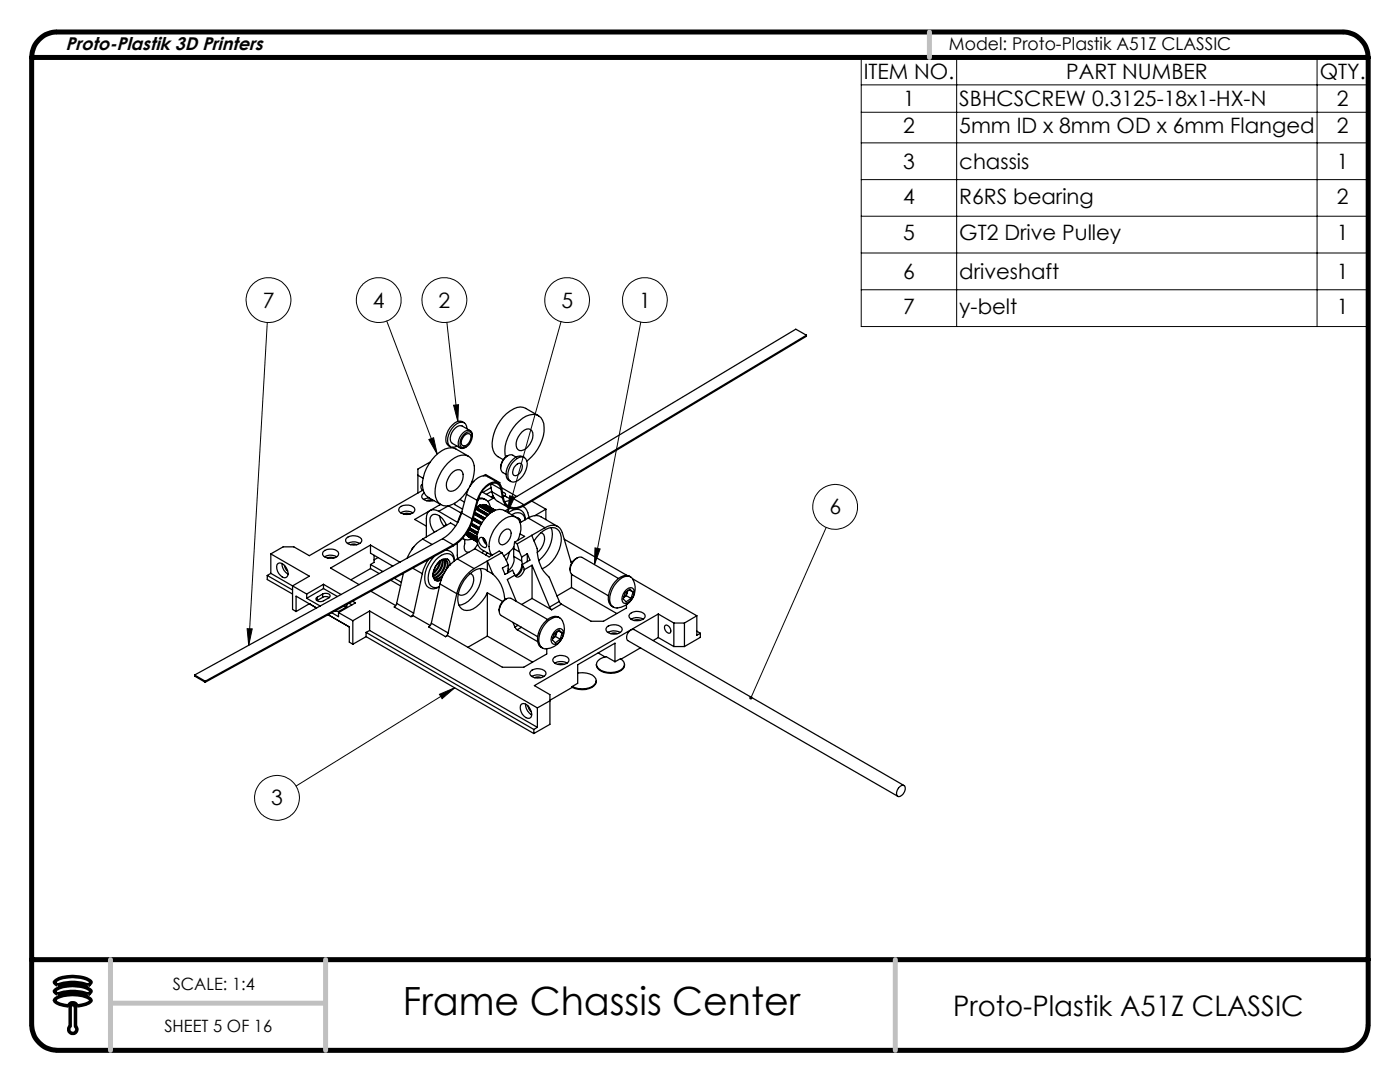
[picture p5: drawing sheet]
<svg xmlns="http://www.w3.org/2000/svg" width="279mm" height="216mm" viewBox="0 0 279 216" stroke-linecap="round" stroke-linejoin="round" font-family="sans-serif">
<g fill="none" stroke="#000" stroke-width=".2">
<path d="M171.9 11.5h101.1v53.7h-101.1zM171.9 16.9h101.1M190.9 11.5v53.7M262.9 11.5v53.7M171.9 22.4h101.1M171.9 28.5h101.1M171.9 35.8h101.1M171.9 43.1h101.1M171.9 50.5h101.1M171.9 57.8h101.1M53.3 64.3l-3.7 64.5M77.2 64.1l10 26.5"/>
<path d="M89.2 64.3l2.2 19.8M112 64.2l-10.7 38M127.9 64.3l-9.3 48.4M85.6 87.7l.9-.4 .7 3.3zM90.5 80.9l1-.1-.1 3.3zM101.7 98.9l1 .3-1.4 3zM118.7 109.3l1.1 .2-1.2 3.2zM164.9 105.2l-15 34M49.3 125.4l1 .1-.7 3.3zM87.7 138.5l3.1-1.3-2.6 2.2zM90.8 137.2l-31.7 19.6"/>
<circle cx="53.6" cy="59.9" r="4.5"/>
<circle cx="75.6" cy="59.9" r="4.5"/>
<circle cx="88.7" cy="59.9" r="4.5"/>
<circle cx="113.2" cy="59.9" r="4.5"/>
<circle cx="128.7" cy="59.9" r="4.5"/>
<circle cx="166.7" cy="101.1" r="4.5"/>
<circle cx="55.3" cy="159.2" r="4.5"/>
</g>
<path d="M10.9 197.7a6 6 0 0 1 5.2-.9 3.2 3.2 0 0 1 2.1 1 .79 .79 0 0 1-1.3 .4 10.7 10.7 0 0 0-5.5 .1l-.5-.4zM10.9 195.9a6 6 0 0 1 5.2-.9 3.2 3.2 0 0 1 2.1 1 .79 .79 0 0 1-1.3 .4 10.7 10.7 0 0 0-5.5 .1l-.5-.4zM11 199.4a7.1 7.1 0 0 1 7 0l.2 .2a1.36 1.36 0 0 1-1.1 .8l-1.7 .3a.9 .9 0 0 0-.9-.6 .9 .9 0 0 0-.8 .6 4.3 4.3 0 0 1-2.7-.9l-.1-.2zM14 204.8a.81 .81 0 0 0 0 1.2 .81 .81 0 0 0 1.1 0 .81 .81 0 0 0 0-1.2M14 201a.53 .53 0 0 1 .5-.6 .53 .53 0 0 1 .6 .6" fill="none" stroke="#000" stroke-width=".7" stroke-linecap="butt"/>
<path d="M11.4 6.4a5.1 5.1 0 0 0-5.1 5.1M267.9 6.4a5.1 5.1 0 0 1 5.1 5.1M6.3 204.5a5.2 5.2 0 0 0 5.1 5.1M273 204.5a5.2 5.2 0 0 1-5.1 5.1" fill="none" stroke="#000" stroke-width="1" stroke-linecap="butt"/>
<path d="M14 201v3.8M15.1 201v3.8" fill="none" stroke="#000" stroke-width=".7"/>
<path d="M11.4 6.4h256.5M6.3 191.5h266.7M6.3 204.5v-193h266.7v193M11.4 209.6h256.5" fill="none" stroke="#000" stroke-width="1"/>
<path d="M185.5 6.4v5.1M22 191.5v18.1M65 191.5v18.1M178.7 191.5v18.1M22 200.2h43" fill="none" stroke="#c0c0c0" stroke-width="1"/>
<path d="M85.6 87.7l.9-.4 .7 3.3zM49.3 125.4l1 .1-.7 3.3zM101.7 98.9l1 .3-1.4 3zM90.5 80.9l1-.1-.1 3.3zM118.7 109.3l1.1 .2-1.2 3.2zM149.6 139l-.1 .1 .1 .4 .3-.3-.2 .4a.34 .34 0 0 0 .5-.4 .34 .34 0 0 0-.6-.2zM87.7 138.5l3.1-1.3-2.6 2.2z" fill="#000"/>
<g fill="none" stroke="#000" stroke-width=".25">
<path d="M160.9 66.9v.2l-56.3 33.8a3.1 3.1 0 0 1-3.4 .2l-.4-.5-.5-1.3M160.9 66.9l-56.3 33.8M160.9 66.9l-2.1-1.2-56.4 33.8M83.4 94.8l1 .6M84.3 96.7h-.1a.89 .89 0 0 0 .1 1.2M84.4 97.8l-22.7 13.1-3.1-1.8h-2.1l-2.5 1.4M84.7 98.4a.71 .71 0 0 0-.5 .7 .71 .71 0 0 0 .5 .7 2.3 2.3 0 0 0 1.9 .1M85.2 99.9l.6-.1 .6 .1M85.7 99.3l-1.1 .4M85.9 92.2l-2.5 1.4v4.8M89.3 92.5a4 4 0 0 1 4-1.6 3.1 3.1 0 0 1 1.3 3.7 8.4 8.4 0 0 1-4.9 6.3 2.25 2.25 0 0 1-2.9-2.5 8.7 8.7 0 0 1 2.5-5.9zM90.4 94.2a1.14 1.14 0 0 1 1.4-.4 1.14 1.14 0 0 1 .6 1.3 3.3 3.3 0 0 1-2.4 2.9 .99 .99 0 0 1-.9-1.1 3.8 3.8 0 0 1 1.3-2.7z"/>
<path d="M91.8 99.7l.9 .5M92.6 86.7a.91 .91 0 0 1 1.6 0 2.48 2.48 0 0 1-1.7 2.7 .85 .85 0 0 1-.7-1.2l.2-.6zM92.6 87a.84 .84 0 0 1 1.3-.3 1.83 1.83 0 0 1-1.3 2.3l-.3-.1a1.13 1.13 0 0 1 0-1.5zM92.6 84.3a1.61 1.61 0 0 0-2.3 .5 4 4 0 0 0-1.3 3.5l.3 .4 .6 .4M93.1 98.6l2.1 1.2M93.1 98.6l-1 3.7M93.2 85.5a1.19 1.19 0 0 0-.7-1.2 1.19 1.19 0 0 0-1.3 .3 4 4 0 0 0-1.8 3.9 1.06 1.06 0 0 0 1.8 .5M93.5 97.5l-.4 1.1M93.5 91.1l-2.5-1.5a3.2 3.2 0 0 0-3.5 .8 8.2 8.2 0 0 0-3.1 7.3 2.29 2.29 0 0 0 1 1.5l2.6 1.5M93.8 85.9l-1.5-.9a1.79 1.79 0 0 0-2.1 1.3 1.75 1.75 0 0 0 .1 2.2l1.6 .9M94.3 87.1v-.2a.85 .85 0 0 0-.4-1 .85 .85 0 0 0-1 .1 2.76 2.76 0 0 0-1.3 3.2 .93 .93 0 0 0 1.4 0M94.5 96l-.4 .3"/>
<path d="M95.2 99.8a5 5 0 0 1 3.5-3.6 1.38 1.38 0 0 1 1.5 1.3l.2 1.7a2.29 2.29 0 0 0 3.4 1.9l.8-.4M95.2 99.8l-1 3.7M95.4 99.6a1.79 1.79 0 0 1 2.5 1.6M95.5 99.4a1.8 1.8 0 0 1 1.5 .3M96.4 94.9l.5-.2 2.8 1.6M97.9 96.6l.2 1.5M98 97.3l-1.6 .9 2 1.2M98 96.5l2 1.1M98.1 98.1a2.54 2.54 0 0 0 1.2 1.9l2.2 1.3M98.1 98.1l2.2 1.2M98.1 98l-1 .6M98.3 99l-.2 .2"/>
<path d="M98.3 99v.3M98.4 98.9l-.1 .1M98.5 99.4l-1.1 .6M98.5 99.4l.2 .1M98.6 99.3l-.1 .1M99.4 96.3l-2.1-1.2a2 2 0 0 0-2.5 .7l-1.1 1.3M99.7 96.3l-.1 .1M99.7 96.3v.3M100 97.6a1.42 1.42 0 0 0-1-1.2 1.42 1.42 0 0 0-1.5 .4 4.9 4.9 0 0 0-2.1 3 18.1 18.1 0 0 1-2 6.2 9 9 0 0 1-2.9 2.9l-49.5 27.2M100 97.6l.3 1.7M100.1 97.3l3 1.8M100.3 98.2a.55 .55 0 0 1 .6 .7l-.1 .1"/>
<path d="M100.4 98.9h.1M100.4 98.9l1.7 .8M100.9 91.2a8 8 0 0 1 4.8-8.4 2.22 2.22 0 0 1 2.9 2.4 8.6 8.6 0 0 1-3.4 6.8M101.4 90.9a2.69 2.69 0 0 0-1.5 2.5M102.4 99.5l-.7 .4-1 .2M102.4 99.5l2.2 1.2M102.7 91.9a1.5 1.5 0 0 1 2.2-.4 3.4 3.4 0 0 1-1 4 1.54 1.54 0 0 1-2.3 .3 3.3 3.3 0 0 1 1.1-3.9zM102.9 92.9l.4-.3 .6-.1a1.58 1.58 0 0 1-.7 2.4l-.7-.1a1.45 1.45 0 0 1 .4-1.9zM103 91.2a1.51 1.51 0 0 0-2.5 .5 1.86 1.86 0 0 0-.2 2.6l.7 .4M104.2 86.2a1.3 1.3 0 0 1 2-.2 3.2 3.2 0 0 1-2.2 3.9 1.11 1.11 0 0 1-1-1.5 4.1 4.1 0 0 1 1.2-2.2zM104.7 91.3l-.4-.2a2.1 2.1 0 0 0-2.4 1.1 3.2 3.2 0 0 0-.6 3.4l.6 .5M104.9 81.5l2.6 1.4"/>
<path d="M105 81.5a2.76 2.76 0 0 0-3.2 .5 8.4 8.4 0 0 0-3.6 7.2 2.91 2.91 0 0 0 2.2 2.5M106.1 100l2.8 1.6M53.3 114.8l5.1 2.9M53.3 114.8v.8l5.1 2.9M54 110.5l7.7 4.5-3.3 1.9M54 114.4l4.4 2.5M54 110.5v3.9M54 114.4l-.7 .4M55.5 112.4a1.64 1.64 0 0 1 1.9 1.5 .91 .91 0 0 1-.7 1.4 2.28 2.28 0 0 1-1.4-2.6zM56.3 112.4a2.29 2.29 0 0 0 1.2 2.1M56.8 112.8l.2 .7 .4 .4M58.4 116.9l2.8 1.6"/>
<path d="M58.4 116.9v4.7l.7 .4M61.2 118.5v.9M61.2 119.4l2.7 1.5M63.3 119.2v.6M63.3 119.8h.1M64.4 118.5l.3-.1a.97 .97 0 0 1 1.2 .5 2.18 2.18 0 0 1-1.6 1.1 .78 .78 0 0 1-1.2-.7l.2-.1M64.4 119.2a1.26 1.26 0 0 1 1.3 0M64.4 118.5l-1.1 .7M64.4 119.2l-1.1 .6M64.4 118.5v.7M64.5 110.1a2.32 2.32 0 0 1 3 0l.1 .4a1.64 1.64 0 0 1-2.2 .9 .91 .91 0 0 1-.9-1.3zM64.6 116.6l3.5 2"/>
<path d="M64.6 116.6l-3.4 1.9M64.6 117.4l-3.4 2M64.6 117.4l2.7 1.6M64.6 116.6v.8M64.7 111.1h.1a2.42 2.42 0 0 1 2.4 0M65.3 111.3l.7-.1 .6 .1M69.1 107.4a2.25 2.25 0 0 1 3 .1l.1 .3a1.85 1.85 0 0 1-2.7 .7l-.5-.5zM69.4 108.4a2.48 2.48 0 0 1 2.4 0M70 108.7l.6-.2 .6 .2M70.4 120l.5 .3-3.3 1.9M73.9 108.8l5.9 3.4M73.9 108.8l-7.9 4.5 5.7 3.4"/>
<path d="M73.9 112.6l2.5 1.5M73.9 108.8v1.6l4.5 2.6M73.9 112.6v.9M73.9 113.5l1.8 .9M73.9 113.5l-3.8 2.2M74 118l5 2.8M74.6 110.8v1.4l-.7 .4M75.4 111.3l-.8 .4M78 115.8l1.9 1.1M78.7 115.4l1.4 .8M79.7 101.3a2.32 2.32 0 0 1 3 .1 .78 .78 0 0 1-.6 1.1 2.15 2.15 0 0 1-2.5-.6zM79.9 102.3a2.3 2.3 0 0 1 2.5 0"/>
<path d="M80.5 114.4l-1.3 6M80.5 102.6l.7-.2 .6 .2M82.4 113.4l1.9 1.1M82.6 109.1l-.5 .6M84.3 114.5l-1.8 7.8M84.3 107.6a7.6 7.6 0 0 0-3.1 3.8M84.3 107.6l2 1.1M85.5 111.7l-.7 1.3-.5 1.5M85.6 102l-2.8 1.6 2.3 1.4M86.5 115.1a.99 .99 0 0 0 1.5 .7M86.7 111a6 6 0 0 0-1.8 5.3 1.75 1.75 0 0 0 2.8 .8 1.57 1.57 0 0 1-1.7-.2 1.57 1.57 0 0 1-.6-1.5 5.6 5.6 0 0 1 3.3-4.8 1.49 1.49 0 0 1 2 1.3M87.6 102l3.7 2.2 .8-2"/>
<path d="M87.6 102a1.52 1.52 0 0 0-1.8-.1 1.52 1.52 0 0 0-.7 1.6v3.6M87.6 102l1.9-1.1 2.5 1.5M87.7 112.1a3.1 3.1 0 0 1-1.2 2.1M87.7 103a4 4 0 0 0 1 2.1M87.8 116.5l3.4 2M87.8 116.5l-1.7 7.9M87.9 100.6l-2.1 1.3M87.9 111.9a3.5 3.5 0 0 1-1.4 2.5M88.1 115.6l-.7 .3-.6-.1M88.2 111.8a3.4 3.4 0 0 1-1.7 3.1M88.3 115l-.6 .5-.7 .2-.3-.1M88.3 107.5l2.2 1.2"/>
<path d="M88.3 107.5l-49.5 27.2M88.4 111.7a3.2 3.2 0 0 1-1.9 3.3M88.6 111.7a3.1 3.1 0 0 1-2.1 3.6M88.7 111.7a2.87 2.87 0 0 1-2.1 3.7M88.9 109.8a1.7 1.7 0 0 1 1.8 2.1M88.9 111.7a1.91 1.91 0 0 1-.2 2.5 2.58 2.58 0 0 1-2 1.4M89.1 104.7l-.5 .3M89.1 104.8l-.1-.2a2.68 2.68 0 0 0-2.6-1.9 2.07 2.07 0 0 0-.1 2.9l.4 .6M89.3 111.5l.2 .3M89.3 113.3l.1-1.2-.4-.3a1.96 1.96 0 0 0-2.1 1.3l-.4 .9v1.1M89.8 112.8a1.14 1.14 0 0 0-.7-1.3 1.14 1.14 0 0 0-1.4 .5 3.9 3.9 0 0 0-1.2 3.1M90.5 108.7l-49.5 27.2"/>
<path d="M90.7 100.4v.3l1.6 .9M90.9 105l-1-.6-5.6 3.2M91.2 118.5l-1.8 7.8M91.3 111.5a8.1 8.1 0 0 0-3.5 5M91.3 111.5l3.3 2M91.3 108.4v3.1M92.1 102.3a8.8 8.8 0 0 1-3.8 5.2M92.1 102.3l2.1 1.2M92.2 102.1l-.3 .2M92.5 107.5l-.2-.1a1.9 1.9 0 0 0 1.9 .1M92.7 107.7v.8a1.17 1.17 0 0 0 .8 1.7h.1M93 106.6h.1"/>
<path d="M93 106.6l.1 .2M93 106.5v.1M93 106.6l2.2 1.2M93.1 106.5l-.1 .1M93.1 106.5l2.1 1.2M93.1 106.8h.1M93.1 106.8l2.1 1.1M93.2 106.8l.3 .3M93.2 106.3l2 1.1M93.2 106.3l-.1 .2M93.3 106.1l1.9 1.1M93.3 106l1.9 1.1"/>
<path d="M93.5 107.1h.1M93.5 107v.1M93.5 107h.1M93.5 107l1.7 1M93.5 107.1l1.7 1M93.6 105.7l1.6 .9M93.6 105.6l1.7 1M93.7 105.4l1.6 1M93.7 105.3l1.7 .9M93.8 114.4a1.28 1.28 0 0 1 .6 1.9 3.2 3.2 0 0 1-2.2 2.5l-.7-.3M94 104.8l1.5 .9M94 104.7l1.5 .9"/>
<path d="M94.1 104.5l1.5 .9M94.1 104.4l1.6 .9M94.2 103.5a8.4 8.4 0 0 1-3.7 5.2M94.3 103.8l1.7 .9M94.4 103.6l1.6 1M94.4 103.4l1.7 1M94.5 103.3l1.7 1M94.6 113.5a8.1 8.1 0 0 0-3.4 5M94.7 102.6l1.9 1.2M94.7 102.5l1.9 1.1M94.7 102.3l2.1 1.1M94.8 102.2l2 1.2"/>
<path d="M94.9 101.6l2.3 1.3M94.9 101.5l2.4 1.4M95.1 101.2l2.4 1.5M95.3 108.5l-.6 1.1M95.5 101l-.2 .4M95.5 101l2.4 1.4M95.6 100.9l-.6 .3M95.6 100.9l-.1 .1M95.6 100.9h.1M95.6 100.9l2.4 1.4M95.6 107.5a.81 .81 0 0 1 .9-.2 .81 .81 0 0 1 .5 .8l.1 .3a.69 .69 0 0 1-.2 .9 1.48 1.48 0 0 1-1.3-1.8zM95.8 100.8l2.4 1.4z"/>
<path d="M95.8 100.8l-.2 .1M95.8 113.5a6.3 6.3 0 0 1-2.3 6.4l-.6 .5-1.3 .4M96.3 100.8l-.1 .2M96.3 100.8l2.1 1.2M96.3 100.7l-.5 .1M96.3 100.7v.1M96.4 107.3a1.74 1.74 0 0 0 .7 1.4M96.4 100.7h.2M96.4 100.7h-.1M96.4 100.7l2.2 1.3M96.5 109.9l-.3 .4M96.6 100.7h.1"/>
<path d="M96.6 100.7l2.1 1.2-1.7-1M96.6 107.5l.2 .5 .3 .4M96.6 100.7l.4 .1M97 100.9h-.1M97 100.8v.1M97 100.8l1.8 1zM97 100.8h.1M97.2 110.3l-.3 .4M97.3 113.9a2.49 2.49 0 0 0-3.5 .6 6.5 6.5 0 0 0-2.3 6 1.87 1.87 0 0 0 2.9 1 7.2 7.2 0 0 0 2.9-3.2M97.3 113.9l1.1 .6M97.3 118.3l3 1.7M97.3 111.9l-2.7 1.6"/>
<path d="M97.3 111.9v2M97.3 118.3v8.6M97.3 111.9l1.1 2.6M98.4 114.5a7.1 7.1 0 0 1 2.4 5.2M100.2 110.3l-2.9 1.6M100.2 110.3l1.2 2.4M100.2 110.3l-.6-.3-2 1.1-2.8-1.6-3.5 2M100.3 106.2a.97 .97 0 0 1 1.6-.2 2.34 2.34 0 0 1-1.6 2.7 .81 .81 0 0 1-.7-1.1l.3-1zM100.7 119.7l-.1 .1a2.41 2.41 0 0 0-1 2.1M101 119.5l-.3 .2M101.4 112.7l-1.1 .6 .5 1.3 1.5-.8 .5 1M101.4 102.3a1.98 1.98 0 0 1 3.3 .5l.1 .9"/>
<path d="M101.4 112.7l-.1 1.6M101.7 110.1l-.7 1.7M101.7 101.4l-.9 .6M102.1 102.7a1.58 1.58 0 0 1 1.7-.3 1.58 1.58 0 0 1 1 1.3M102.5 111a3 3 0 0 1-1.2 3M102.5 111l1.6 .9M102.5 109.5l1.2 .6M102.5 109.5v1.5M102.6 109.1a5.5 5.5 0 0 1-2.1 1.8M102.7 108.2l.5 .3M102.7 108.2l-.2 1.3M102.8 114.8l-1.6 .8 1.8 4.4"/>
<path d="M103 103.2l-2.4-1.4a3 3 0 0 0-3.4 1.2 6.1 6.1 0 0 0-1.7 5.9l.6 .7 2 1.2M103.2 103.3l.4 .2 .3 .7M103.2 108.5l.5 1.6M103.4 107.7a4.2 4.2 0 0 0 .1-4 1.83 1.83 0 0 0-2.6-.3 6.6 6.6 0 0 0-3.2 6.3l.2 .6 .3 .5M103.4 103.4l.4 .4 .1 .4M103.7 110.1l.4 1.1M103.8 106.5l.9 .5-2 1.2M104.1 111.9a2.99 2.99 0 0 1-1.2 3M104.1 111.2v.7M104.2 113.1a1.82 1.82 0 0 1-1.4 1.8M104.2 112.6l.3 .6M104.2 113.1l.3 .1"/>
<path d="M104.2 112.6v.5M104.4 101.1v-.1a1.82 1.82 0 0 1 .9 1.3l.3 1M104.5 113.2l.1 .5M104.6 113.7l-.1 .4a1.2 1.2 0 0 1-1.6 .9l-.1-.2M105.2 110.5l.6 1.3-1.6 .8M105.2 110.5l-1.1 .7M105.2 110.5v1.6M105.4 103.4a2.5 2.5 0 0 1 2.5-.3l3.4 2M105.4 103.4l3.4 1.9M105.4 103.4l-1.6 .9M106.1 106.8l1.1 2.7a7.3 7.3 0 0 0 2.4 5.7l2 4.8M106.1 106.8l-2.9 1.7"/>
<path d="M106.2 119.4l-2.1 1.2M106.2 119.4l3.9 2.3M106.2 112.8l3.5 8.3M106.2 112.8l-1.6 .9M106.2 112.8v6.6M106.6 107.9a5 5 0 0 1 3.6-2.6 2.09 2.09 0 0 1 1.8 2.7 7 7 0 0 1-3.8 5.5M108 106.3a1.26 1.26 0 0 1 .6 1.9 3.6 3.6 0 0 1-1.4 2M108.8 105.3a2.11 2.11 0 0 1 3.4 1l1.9 6M108.8 105.3l-2.7 1.5M108.9 101.6l-2.2 1.3M108.9 101.6v2.1M110 105.3a6.3 6.3 0 0 1-2.4 6.5l-.1 .1"/>
<path d="M112.6 107.6l12.5 7.2M113.9 112l.3 .1M114.1 114.6v2.6M114.1 117.2l-2.9 1.7M114.1 117.2l9 5.2M115.2 111.3a2.44 2.44 0 0 0-1.4 2.5M123 116.2a2.75 2.75 0 0 1 2.7-1.2 3.5 3.5 0 0 1 0 5.2 3.9 3.9 0 0 1-2.9 1.1 2.08 2.08 0 0 1-.9-3l.7-1.4zM123.4 115.4l-7.2-4.2a1.79 1.79 0 0 0-2.1 1.3 1.76 1.76 0 0 0 .1 2.2l7.2 4.2M124.5 119.2h.1M125 117.7a.93 .93 0 0 1 1.4-.2 2.2 2.2 0 0 1-1.7 2.9 .92 .92 0 0 1-.5-1.3l.4-1zM125 118.9l.9 .5M125 118.9l-.5 .3"/>
<path d="M125.2 118.2l-.3 .6-.4 .4M125.2 118.2l-.2 .7M125.2 117.9v.3M125.3 117.9l-.1 .3M125.6 117.7l.7 .4M125.9 115.1a1.91 1.91 0 0 0-2.6 .4 5.1 5.1 0 0 0-1.8 4.7 1.41 1.41 0 0 0 .9 .9M126.3 115.5l12.8 7.4M126.3 118.1l-.4 1.3M126.3 118.1l-.6-.5-.9 .7-.4 1.2 .6 .6 .9-.7M38.8 134.7v.2l2.2 1.2M38.8 134.7l2.2 1.2M41 135.9v.2"/>
<path d="M61.7 120.5h.1M61.7 120.5l1.5 .8-4.1-2.3v3M61.7 120.5l-2.6 1.5M65.5 122.7l4.2 2.4v3l.7 .5M67.6 122.2l2.8 1.7M67.6 122.2v.8l-1.4-.7M68.5 121l.6 .2M69.2 120.6v.4l-.2 .2a2.25 2.25 0 0 1-2 .8l-.1-.1M69.6 120.4l.6 .3M70.4 123.9v4.7M73.1 126.2v.8M73.1 126.2l33.4 19.4"/>
<path d="M73.1 127l33.4 19.4M73.1 127l-2.7 1.6M73.8 121.9l33.4 19.4M73.8 121.9l-3.4 2M73.8 125.8l33.4 19.3M73.8 121.9v3.9M73.8 125.8l-.7 .4M79.2 120.4l-.5 .7 3.3 1.9M79.2 120.4l3.3 1.9M82 123l.4-.2 3.5 2M82.5 122.3l-.5 .7M86.1 124.4l-.6 .7 3.4 1.9"/>
<path d="M86.1 124.4l3.3 1.9M88.9 127l.4-.2 11 6.3h4.2l4.6-2.6v-1M89.4 126.3l-.1 .5-.4 .2M97.3 126.9l-3.9 2.3M97.3 126.9l9 5.2M102.4 124.2l.4 .9M102.8 125.1l.4 .6M103.2 125.7l4.1 2.3M103.4 124.8l-.6 .3M104.1 125.2l-.9 .5M105.9 133.9a2.2 2.2 0 0 1 3 .1 .76 .76 0 0 1-.6 1.1 1.99 1.99 0 0 1-2.5-.6zM106.1 135l.1-.1a2.48 2.48 0 0 1 2.4 .1"/>
<path d="M106.7 135.2l.7-.1 .6 .1M109.3 123.6l-7.3-4.2a1.76 1.76 0 0 0-2.1 1.3 1.7 1.7 0 0 0 .1 2.1l7.3 4.2M109.4 123.9a2.1 2.1 0 0 1 2.5-.5 3.9 3.9 0 0 1-3.2 6.1 1.67 1.67 0 0 1-1.1-2.3 5.7 5.7 0 0 1 1.8-3.3zM109.7 121.1l.4 .6M109.7 139.8l-2.5 1.5M110.4 127.4h-.1M110.5 131.3a2.2 2.2 0 0 1 3 .1 .76 .76 0 0 1-.6 1.1 2.11 2.11 0 0 1-2.6-.6v-.3zM110.6 126.1a1.07 1.07 0 0 1 1.7-.3 2.36 2.36 0 0 1-1.5 2.8 .77 .77 0 0 1-.8-1l.1-.5zM110.7 132.3a2.5 2.5 0 0 1 2.5 0M110.8 127l1 .5M110.8 127l-.4 .4M111.1 126.4l-.7 1"/>
<path d="M111.1 126.4l-.3 .6M111.1 126.1v.3zM111.3 132.6l.6-.2 .7 .2M111.4 125.9l.8 .4M111.6 120l.4 .5M111.6 120l-1.9 1.1M111.7 123.3a1.92 1.92 0 0 0-2.6 .5 4.5 4.5 0 0 0-1.5 5l.7 .5M112 120.5l6 3.5h2.4l4.6-2.7v-.7M112 120.5l-1.9 1.2M112.2 126.3l-.6-.6-1 .8-.4 1.2 .6 .6 1-.8M112.2 126.3l-.4 1.2M114.2 137v.2"/>
<path d="M114.2 137.2l-4.5 2.5M115.3 134.3h.3a3.3 3.3 0 0 1 3.3 1.2 1.84 1.84 0 0 1-2 1.9 4.2 4.2 0 0 1-2.7-.4M119 135.9v.1a2.07 2.07 0 0 1-2.1 1.6 4.9 4.9 0 0 1-2.7-.4M119 132.6a1.62 1.62 0 0 0 1.5 1.6 3.7 3.7 0 0 0 4.1-1.1v-.5M119.3 131.8l.5-.3 1.2-.5 1.7 1 1.1-.6a1.2 1.2 0 0 1 .8 1.2 1.2 1.2 0 0 1-.7 1.1 3.8 3.8 0 0 1-4.7-.6l-.2-.5zM119.4 130.3l1.4 .8M121.1 125.2a2.37 2.37 0 0 1 3 0 .78 .78 0 0 1-.6 1.2 2.11 2.11 0 0 1-2.5-.6zM121.3 126.2h.1a2.48 2.48 0 0 1 2.4 0M121.9 126.4l.7-.1 .6 .1M122.7 132v-3.7l-7.4 4.3v3.7l-1.1 .7M125.7 122.5a2.2 2.2 0 0 1 3 .1 .76 .76 0 0 1-.6 1.1 1.79 1.79 0 0 1-2.6-.9zM125.9 123.5h.1a2.4 2.4 0 0 1 2.4 0"/>
<path d="M126.5 123.8l.6-.2 .7 .2M127.8 129.3l-3.8 2.2M131.4 122.5l-24.8 14.3 3.1 1.8v5.9l-3.2 1.9M131.4 122.5l3.1 1.8M131.4 122.5v4.7M131.4 127.2l-1 .6M131.4 127.2l3.1 1.8M132.6 124.9l.2-.1a1.02 1.02 0 0 1 .9 1.5 1.09 1.09 0 0 1-1.1-1.4zM134.5 124.3h2.1M134.5 124.3v4.7M134.5 129h2.1M136.6 124.3v4.7"/>
<path d="M139.1 122.9l-2.5 1.4M139.1 122.9v3.9l.7-.4M139.1 125.9l.7 .5M139.8 126.4v.8l-3.2 1.8M104.1 140.5a1.63 1.63 0 0 1 1.9 1.5 .88 .88 0 0 1-.7 1.3 2.22 2.22 0 0 1-1.4-2.6zM104.9 140.5a2.41 2.41 0 0 0 1.2 2.1M105.4 140.9l.2 .6 .4 .5M106.5 145.6v.8M107.2 145.1l-.7 .5M107.2 141.3v3.8M179.3 157.2a.82 .82 0 0 1 1.3-.4 1.62 1.62 0 0 1-1.3 2.2 .9 .9 0 0 1-.2-1.3zM180.4 156.7l-53.9-31.1a1.46 1.46 0 0 0-1.2 2.2l53.9 31.1"/>
</g>
<text font-size="7.8" x="80.4" y="202.6">Frame Chassis Center</text>
<text font-size="5.6" x="190.2" y="202.7">Proto-Plastik A51Z CLASSIC</text>
<g font-size="4.2">
<text x="172.4" y="15.7">ITEM NO.</text>
<text x="212.8" y="15.7">PART NUMBER</text>
<text x="263.4" y="15.7">QTY.</text>
<text x="180.2" y="21.2">1</text>
<text x="191.4" y="21.2">SBHCSCREW 0.3125-18x1-HX-N</text>
<text x="266.8" y="21.2">2</text>
<text x="180.2" y="26.6">2</text>
<text x="191.4" y="26.6">5mm ID x 8mm OD x 6mm Flanged</text>
<text x="266.8" y="26.6">2</text>
<text x="180.2" y="33.7">3</text>
<text x="191.4" y="33.7">chassis</text>
<text x="266.8" y="33.7">1</text>
<text x="180.2" y="40.6">4</text>
<text x="191.4" y="40.6">R6RS bearing</text>
<text x="266.8" y="40.6">2</text>
<text x="180.2" y="47.9">5</text>
<text x="191.4" y="47.9">GT2 Drive Pulley</text>
<text x="266.8" y="47.9">1</text>
<text x="180.2" y="55.7">6</text>
<text x="191.4" y="55.7">driveshaft</text>
<text x="266.8" y="55.7">1</text>
<text x="52.4" y="61.4">7</text>
<text x="74.4" y="61.4">4</text>
<text x="87.5" y="61.4">2</text>
<text x="112" y="61.4">5</text>
<text x="127.5" y="61.4">1</text>
<text x="180.2" y="62.6">7</text>
<text x="191.4" y="62.6">y-belt</text>
<text x="266.8" y="62.6">1</text>
<text x="165.5" y="102.6">6</text>
<text x="54.1" y="160.7">3</text>
</g>
<text font-size="3.7" x="13.1" y="9.9">Proto-Plastik 3D Printers</text>
<text font-size="3.5" x="189.4" y="9.9">Model: Proto-Plastik A51Z CLASSIC</text>
<g font-size="3.4">
<text x="34.5" y="197.5">SCALE: 1:4</text>
<text x="32.8" y="206">SHEET 5 OF 16</text>
</g>
</svg>
